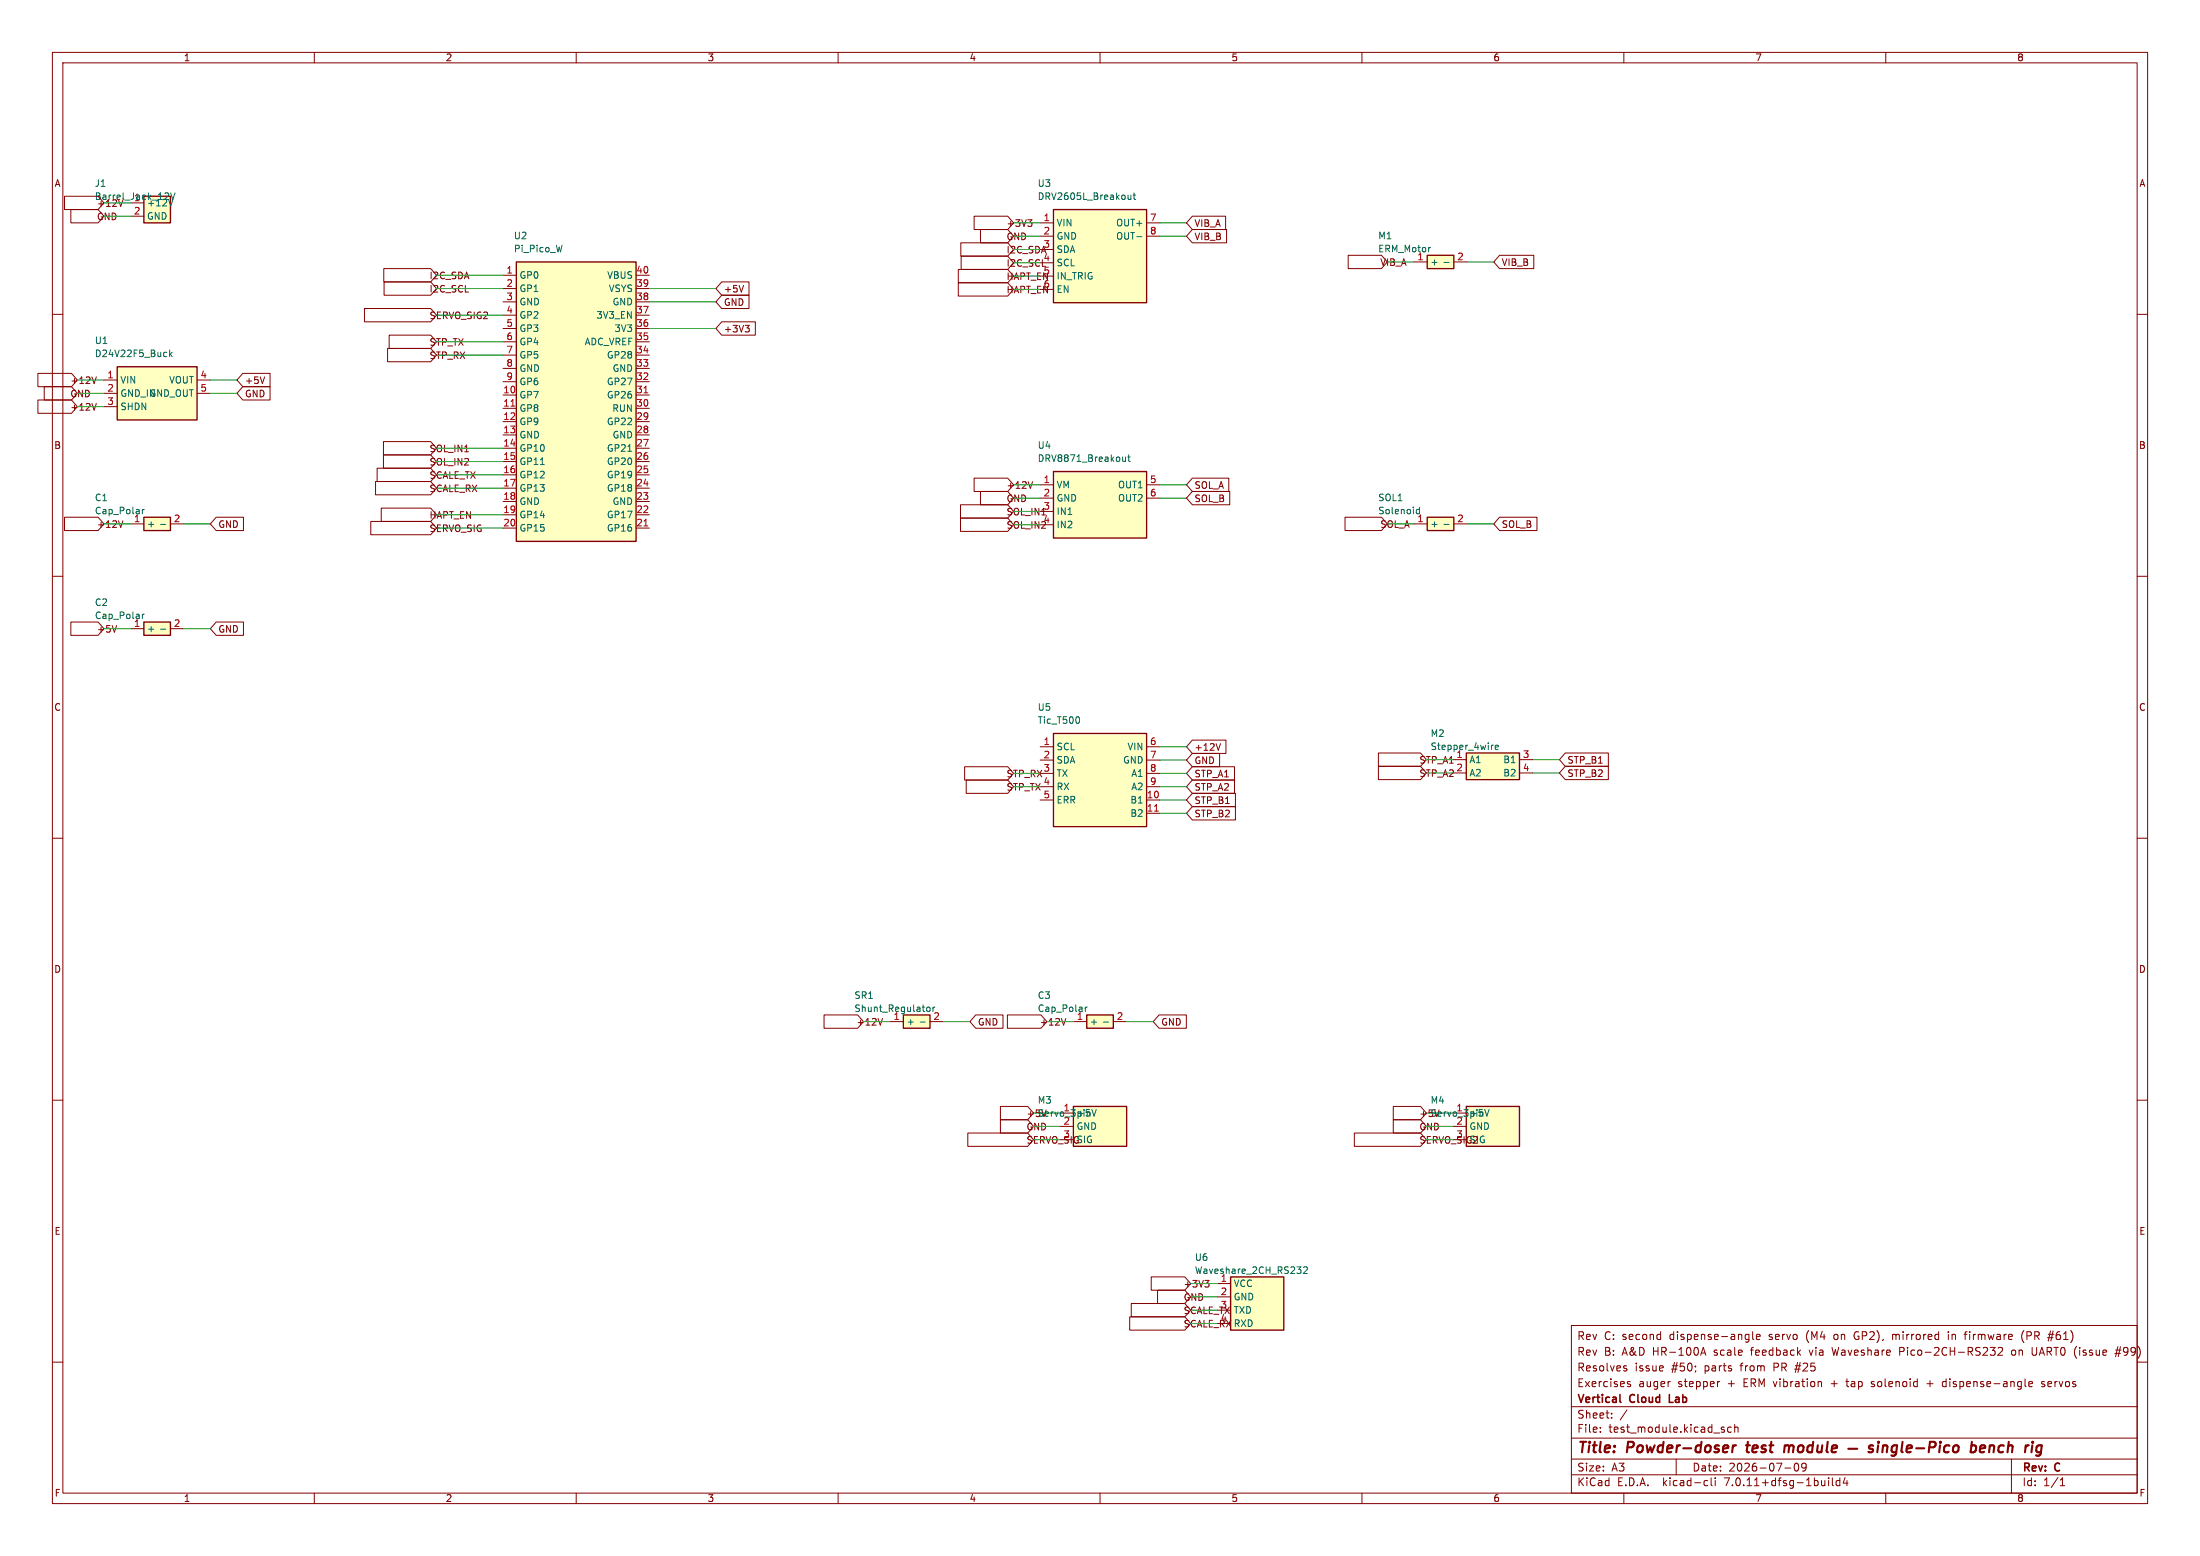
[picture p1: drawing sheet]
<svg xmlns="http://www.w3.org/2000/svg" width="420mm" height="297mm" viewBox="0 0 420 297" stroke-linecap="round" stroke-linejoin="round" font-family="sans-serif">
<g fill="none" stroke="#840000" stroke-width=".19">
<path d="M10 10h400v277h-400zM12 12h396v273h-396zM60 10v2M110 10v2M160 10v2M210 10v2M260 10v2M310 10v2M360 10v2M12.3 37.5h6.4l1.1 1.2-1.1 1.3h-6.4zM13.5 40h5.2l1.1 1.3-1.1 1.2h-5.2zM23.5 38.1l-.5 1.3"/>
<path d="M10 60h2M24.9 41.3h2.6M69.6 58.9h12.6l1.1 1.3-1.1 1.2h-12.6zM73.3 51.3h8.9l1.1 1.2-1.1 1.3h-8.9zM73.3 53.8h8.9l1.1 1.3-1.1 1.3h-8.9zM96 52.5h2.6M96 55.1h2.6M96 57.6h2.6M121.4 52.5h2.6M121.4 55.1h2.6M121.4 57.6h2.6M137.8 56.3h5.2v2.6h-5.2l-1.1-1.3z"/>
<path d="M137.8 53.8h5.2v2.6h-5.2l-1.1-1.3zM141.9 54.5l-.4 1.3M182.9 54h9.5l1.1 1.2-1.1 1.3h-9.5zM182.9 51.4h9.5l1.1 1.3-1.1 1.3h-9.5zM183.4 46.3h9l1.1 1.3-1.1 1.3h-9zM183.5 48.9h8.9l1.1 1.3-1.1 1.2h-8.9zM186 41.3h6.4l1.1 1.2-1.1 1.3h-6.4zM187.2 43.8h5.2l1.1 1.3-1.1 1.3h-5.2zM196.2 41.9h.8l-.4 .5M196.8 42.4l.2 .3v.3l-.2 .2M198.6 42.5h2.5M198.6 45.1h2.5"/>
<path d="M198.6 47.6h2.5M198.6 50.2h2.5M198.6 52.7h2.5M198.6 55.2h2.5M218.9 42.5h2.5M218.9 45.1h2.5M227.6 43.8h6.6v2.6h-6.6l-1.1-1.3zM227.6 41.3h6.4v2.5h-6.4l-1.1-1.3zM257.4 48.7h6.3l1.1 1.3-1.1 1.3h-6.3zM269.9 50h2.6M277.5 50h2.6M286.3 48.7h6.5v2.6h-6.5l-1.1-1.3z"/>
<path d="M408 60h2M7.2 76.3h6.4l1.2 1.3-1.2 1.3h-6.4zM7.2 71.3h6.4l1.2 1.2-1.2 1.3h-6.4zM8.4 73.8h5.2l1.2 1.3-1.2 1.3h-5.2zM18.4 77l-.4 1.3M18.4 71.9l-.4 1.3M19.8 72.5h2.6M19.8 75.1h2.6M19.8 77.6h2.6M37.6 72.5h2.6M37.6 75.1h2.6M46.4 73.8h5.2v2.6h-5.2l-1.2-1.3z"/>
<path d="M46.4 71.3h5.2v2.5h-5.2l-1.2-1.3zM50.5 71.9l-.4 1.3M74 66.5h8.2l1.1 1.3-1.1 1.3h-8.2zM74.3 64h7.9l1.1 1.2-1.1 1.3h-7.9zM96 75.4h2.6M96 77.9h2.6M96 72.9h2.6M96 70.3h2.6M96 67.8h2.6M96 65.2h2.6M96 62.7h2.6M96 60.2h2.6"/>
<path d="M121.4 75.4h2.6M121.4 77.9h2.6M121.4 72.9h2.6M121.4 70.3h2.6M121.4 67.8h2.6M121.4 65.2h2.6M121.4 62.7h2.6M121.4 60.2h2.6M137.8 61.4h6.4v2.6h-6.4l-1.1-1.3zM142.3 62.1h.7l-.4 .5M142.8 62.6l.2 .2v.3l-.2 .3M12.3 98.7h6.4l1.1 1.3-1.1 1.3h-6.4z"/>
<path d="M23.5 99.4l-.5 1.3M41.3 98.7h5.2v2.6h-5.2l-1.1-1.3zM70.8 99.5h11.4l1.1 1.3-1.1 1.3h-11.4zM71.7 91.9h10.5l1.1 1.3-1.1 1.3h-10.5zM72 89.4h10.2l1.1 1.2-1.1 1.3h-10.2zM72.8 97h9.4l1.1 1.3-1.1 1.2h-9.4zM73.2 86.8h9l1.1 1.3-1.1 1.3h-9zM73.2 84.3h9l1.1 1.3-1.1 1.2h-9zM96 80.5h2.6M96 83h2.6M96 85.6h2.6M96 88.1h2.6"/>
<path d="M96 90.6h2.6M96 93.2h2.6M96 95.7h2.6M96 98.3h2.6M121.4 80.5h2.6M121.4 83h2.6M121.4 85.6h2.6M121.4 88.1h2.6M121.4 90.6h2.6M121.4 93.2h2.6M121.4 95.7h2.6M121.4 98.3h2.6"/>
<path d="M183.4 98.9h9l1.1 1.3-1.1 1.2h-9zM183.4 96.3h9l1.1 1.3-1.1 1.3h-9zM186 91.3h6.4l1.1 1.2-1.1 1.3h-6.4zM187.2 93.8h5.2l1.1 1.3-1.1 1.3h-5.2zM197.1 91.9l-.4 1.3M198.6 92.5h2.5M198.6 95.1h2.5M198.6 97.6h2.5M218.9 92.5h2.5M218.9 95.1h2.5M227.6 93.8h7.2v2.6h-7.2l-1.1-1.3zM227.6 91.3h7v2.5h-7l-1.1-1.3z"/>
<path d="M256.8 98.7h6.9l1.1 1.3-1.1 1.3h-6.9zM286.3 98.7h7.1v2.6h-7.1l-1.1-1.3zM10 110h2M13.5 118.7h5.2l1.1 1.3-1.1 1.3h-5.2zM22.3 119.4l-.5 1.3M24.9 100h2.6M32.5 100h2.6M41.3 118.7h5.2v2.6h-5.2l-1.1-1.3zM96 100.8h2.6M121.4 100.8h2.6M198.6 100.2h2.5M269.9 100h2.6"/>
<path d="M277.5 100h2.6M408 110h2M24.9 120h2.6M32.5 120h2.6M10 160h2M184.2 146.3h8.2l1.1 1.3-1.1 1.3h-8.2zM184.5 148.9h7.9l1.1 1.3-1.1 1.2h-7.9zM198.6 142.5h2.5M198.6 152.7h2.5M198.6 145.1h2.5M198.6 147.6h2.5M198.6 150.2h2.5"/>
<path d="M218.9 142.5h2.5M218.9 152.7h2.5M218.9 155.2h2.5M218.9 145.1h2.5M218.9 147.6h2.5M218.9 150.2h2.5M227.6 143.8h5.2v2.6h-5.2l-1.1-1.3zM227.6 154h8.2v2.5h-8.2l-1.1-1.3zM227.6 151.4h8.2v2.6h-8.2l-1.1-1.3zM227.6 148.9h8.1v2.5h-8.1l-1.1-1.2zM227.6 146.3h8.1v2.6h-8.1l-1.1-1.3zM227.6 141.3h6.4v2.5h-6.4l-1.1-1.3z"/>
<path d="M233 141.9l-.4 1.3M263.1 146.3h8.1l1.1 1.2-1.1 1.3h-8.1zM263.1 143.7h8.1l1.1 1.3-1.1 1.3h-8.1zM277.4 145h2.5M277.4 147.5h2.5M290.1 145h2.5M290.1 147.5h2.5M298.8 146.3h8.2v2.5h-8.2l-1.1-1.3zM298.8 143.7h8.2v2.6h-8.2l-1.1-1.3zM408 160h2M157.3 193.7h6.4l1.1 1.3-1.1 1.3h-6.4zM168.5 194.4l-.5 1.3"/>
<path d="M169.9 195h2.6M177.5 195h2.6M186.3 193.7h5.2v2.6h-5.2l-1.1-1.3zM192.3 193.7h6.4l1.1 1.3-1.1 1.3h-6.4zM203.5 194.4l-.5 1.3M204.9 195h2.6M212.5 195h2.6M221.3 193.7h5.2v2.6h-5.2l-1.1-1.3zM10 210h2M184.8 216.3h11.4l1.1 1.2-1.1 1.3h-11.4zM191 211.2h5.2l1.1 1.3-1.1 1.2h-5.2zM191 213.7h5.2l1.1 1.3-1.1 1.3h-5.2z"/>
<path d="M202.4 215h2.5M258.5 216.3h12.7l1.1 1.2-1.1 1.3h-12.7zM266 213.7h5.2l1.1 1.3-1.1 1.3h-5.2zM266 211.2h5.2l1.1 1.3-1.1 1.2h-5.2zM277.4 215h2.5M408 210h2M10 260h2M215.7 251.3h10.5l1.1 1.3-1.1 1.3h-10.5zM216 248.8h10.2l1.1 1.3-1.1 1.3h-10.2zM219.8 243.7h6.4l1.1 1.3-1.1 1.3h-6.4zM221 246.3h5.2l1.1 1.2-1.1 1.3h-5.2zM230 244.4h.8l-.4 .5"/>
<path d="M230.6 244.9l.2 .2v.3l-.2 .3M232.4 245h2.5M232.4 247.5h2.5M300 253h108v32h-108zM324.7 258.7l.5-1.5 .5 1.5M324.8 258.3h.7M333.4 254.7l.5 .1M333.9 254.7v1.2l-.3 .3M333.9 255.6l-.5 .1M334.6 254.2v1.3l.2 .2M335.3 255.2l.7-.2-.1-.2-.4-.1-.2 .2 .1 .7h.5M349.7 257.2l.4 1.5"/>
<path d="M354.1 254.4l-.2 .4 .2 .7M361.3 254.7v1M361.5 254.7l-.2 .1M362.7 258h.5M363.2 257.2h-.5v1.5M371.9 254.2v.1M371.9 254.7v1M374.9 254.7h.6M375.5 254.2l-.3 .2v1.3M379.9 257.2h1l-.5 .6 .4 .1v.6l-.2 .2-.6-.1M381.4 257.3l.6-.1 .2 .1 .1 .3-.9 1.1h.9M384.5 257.7l-.3 .1-.2 .2 .1 .5 .4 .2"/>
<path d="M386.4 254a1.72 1.72 0 0 0 0 2.3M387.9 258.4l.3 .3h.3M390.9 255.3h1M391 254.7h1.1M391.9 254l-.4 2M403.7 258.3h1.1M403.9 257.7h1M404.3 257l-.4 2M404.8 257l-.4 2M300 278.5h108M300 274.5h108M300 268.5h108"/>
<path d="M305.5 273.2v.2M305.5 272.5v.1M307.7 270.5v.2M307.7 269.8v.1M310.2 261.2l.3 .1 .1 .2-.2 .2h-.3M310.2 260.7l.3 .1M310.6 269.1l-1.3 1.9M310.7 264l.6 .4-.2 .3-.4-.1M311.2 263.8l-.3-.1-.2 .2M318.7 263.7h.2M320 278.5v3M328.3 263.7l-.3 .1"/>
<path d="M328.8 272.9l.4 .1v.2l-.2 .2h-.3M328.8 272.4l.4 .1M330.5 272.5l-.4-.1-.3 .3 .1 .6h.6M331.2 272.5l.2-.1 .3 .1 .1 .9M331.2 271.9v1.5M342.7 279.4l.2-.1a.8 .8 0 0 1 .5 .7 .8 .8 0 0 1-.5 .8 1 1 0 0 1-.2-1.4zM344.8 279.9l-.3 .3h-.3l-.3-.3 .2-.5 .4-.1 .2 .1a.99 .99 0 0 1-.3 1.4h-.3M347.3 263.7l.4 .1v.1v.8M352.4 263.7h.5M357.2 264.6l.5 .1M357.4 263.7l-.2 .2 .2 .3M367.9 264.1h1.1"/>
<path d="M371.4 263.7h-.3l-.3 .3 .1 .5 .5 .2M384 278.5v6.5M386.7 264.6l.1 .1M387.3 264.2l.7-.2-.1-.2-.4-.1-.2 .2 .1 .7h.5M390.3 263.8l-.4-.1-.2 .2 .1 .2 .5 .2v.3h-.6M60 285v2M110 285v2M160 285v2M210 285v2M260 285v2M300 281.5h108M310 285v2"/>
<path d="M325.6 282.6l.4 .1M326 283.5l-.4 .1M326.7 282.1v1.3l.2 .2M327.4 282.1v.1M327.4 282.6v1M340.7 280.2h1.2M349.1 282.1v.1M349.1 282.6v1M349.8 282.1v1.3l.2 .2M351.2 282.7l-.4-.1-.3 .3 .2 .6h.5M351.2 282.1v1.5M352.2 282l-.3 1.1h.9"/>
<path d="M352.6 282.6v1M360 285v2M393.3 283.6h.9M393.3 282.5l.4-.4v1.5"/>
</g>
<g fill="none" stroke="#840000" stroke-width=".4">
<path d="M330.8 275.9l-.1 1.3M331.4 275.9l-.4 .1-.2 .3M333.3 275.9h.8M333.7 275.2l-.2 1.7 .2 .3M340.7 275.9l-.1 1.3M341.5 276a.57 .57 0 0 0-.8 .1M341.6 276.2l-.2 1M352.8 276.5h1.8M357.6 276a.49 .49 0 0 0-.8 .3l.1 .1 .4 .1 .3 .3-.4 .4-.5-.1M358.5 275.9l-.1 1.3M358.6 275.2v.2M359.5 276.1a.49 .49 0 0 1 .8 .1l-.1 1"/>
<path d="M359.5 275.9l-.2 1.3M362.2 276a.66 .66 0 0 0-1 .3l-.1 .5 .2 .3h.7M362.2 275.9l-.2 1.6a.6 .6 0 0 1-.9 .3M363.2 275.2l-.2 1.7 .2 .3M364 276.5l1-.2-.1-.3h-.7l-.3 .9 .3 .3 .6-.1M365.8 276.4h1.5M368.3 276.3h.8a.55 .55 0 0 0 .4-.5 .55 .55 0 0 0-.3-.6h-.8l-.2 2M370.4 275.9l-.2 1.3M370.4 275.2v.2M372.2 276a.66 .66 0 0 0-1 .3l-.1 .5 .2 .3h.7M373 276.1a.52 .52 0 0 1 .5-.2 .52 .52 0 0 1 .4 .4v.5a.55 .55 0 0 1-.6 .4 .55 .55 0 0 1-.5-.4zM376.3 276h.8l.2 .3-.1 .5a.66 .66 0 0 1-1 .3"/>
<path d="M376.4 275.2l-.2 2M378 276.5l1-.2-.1-.3h-.7l-.3 .9 .3 .3 .6-.1M389.2 275.9l.6 .1M389.6 277.1l-.2 .1M389.8 275.9l-.3 1.8"/>
</g>
<path d="M309.3 266.2v1.3l.2 .2M318.7 266.2v1.5h.7" fill="none" stroke="#840000" stroke-width=".3"/>
<g fill="#ffffc2" stroke="#ffffc2" stroke-width=".19">
<path d="M272.5 98.7h5v2.6h-5z"/>
<path d="M27.5 118.7h5v2.6h-5z"/>
<path d="M201.1 140h17.8v17.8h-17.8z"/>
<path d="M201.1 90h17.8v12.7h-17.8z"/>
<path d="M207.5 193.7h5v2.6h-5z"/>
<path d="M27.5 98.7h5v2.6h-5z"/>
<path d="M272.5 48.7h5v2.6h-5z"/>
<path d="M22.4 70h15.2v10.2h-15.2z"/>
<path d="M172.5 193.7h5v2.6h-5z"/>
<path d="M204.9 211.2h10.2v7.6h-10.2z"/>
<path d="M201.1 40h17.8v17.8h-17.8z"/>
<path d="M279.9 143.7h10.2v5.1h-10.2z"/>
<path d="M279.9 211.2h10.2v7.6h-10.2z"/>
<path d="M234.9 243.7h10.2v10.2h-10.2z"/>
<path d="M27.5 37.5h5v5h-5z"/>
<path d="M98.6 50h22.8v53.3h-22.8z"/>
</g>
<g fill="none" stroke="#840000" stroke-width=".25">
<path d="M27.5 37.5h5v5h-5zM201.1 40h17.8v17.8h-17.8zM98.6 50h22.8v53.3h-22.8zM272.5 48.7h5v2.6h-5zM22.4 70h15.2v10.2h-15.2zM27.5 98.7h5v2.6h-5zM201.1 90h17.8v12.7h-17.8zM272.5 98.7h5v2.6h-5zM27.5 118.7h5v2.6h-5zM201.1 140h17.8v17.8h-17.8zM279.9 143.7h10.2v5.1h-10.2zM172.5 193.7h5v2.6h-5z"/>
<path d="M207.5 193.7h5v2.6h-5zM204.9 211.2h10.2v7.6h-10.2zM279.9 211.2h10.2v7.6h-10.2zM234.9 243.7h10.2v10.2h-10.2z"/>
</g>
<g fill="none" stroke="#006464" stroke-width=".19">
<path d="M32 36.8l.2 .3-.1 .3-.7 .7M32.6 36.8l.4 1.3M33.4 36.8l-.8 2.5M215.3 37.2l.1 .8 .3 .1 .2-.1M215.9 37.2v.9M216.3 37.2h.5M216.5 36.8v1.1l.3 .2M107.3 46.8l-.3 1.3M217 45.2h1M273 47.2h.1M275.7 50.1h.9M32.4 66.8v1.3"/>
<path d="M32.5 67.6l.4 .5M32.9 67.2l-.5 .5M27.2 97.2v.9M27.5 97.2l-.3 .3M103.2 88.7h.7M119.9 86.1h.7M214.3 87.9l.2 .2 .4-.1M214.9 87.2v.9M215.3 87.2h.5M215.5 86.8v1.1l.3 .2M270.4 97.8v.2M271 96.8v1.3"/>
<path d="M271 97.3l-.4-.1-.2 .3M27.2 117.2v.9M27.5 117.2l-.3 .3M30.7 100.1h.9M275.7 100.1h.9M30.7 120.1h.9M205.9 136.9l.2 .4-.2 .7M285.1 142.2l-.3 .1M285.4 142.7l.7-.2-.1-.2-.4-.1-.2 .2 .1 .6h.5M175.7 195.1h.9M176.9 192.5l.2-.3 .3 .1 .2 .2-.2 .5-.3 .1-.2-.3M178.1 192.2v.9"/>
<path d="M178.5 192.2l-.4 .3M207.2 192.2v.9M207.5 192.2l-.3 .3M210.7 195.1h.9M209.3 211.8l-.4 1.2M284.3 211.8l-.4 1.2M248.9 241.9l.4-.1 .3 .4-.8 .9h.8"/>
</g>
<path d="M97.5 77.5h.8M122.9 75h.8M122.9 100.4h.8M220.4 154.8h.7" fill="none" stroke="#a90000" stroke-width=".19"/>
<g fill="none" stroke="#009600" stroke-width=".19">
<path d="M19.8 38.7h5.1M19.8 41.3h5.1M83.3 55.1h12.7M83.3 52.5h12.7M124 57.6h12.7M124 55.1h12.7M193.5 45.1h5.1M193.5 47.6h5.1M193.5 42.5h5.1M193.5 52.7h5.1M193.5 55.2h5.1M193.5 50.2h5.1"/>
<path d="M221.4 45.1h5.1M221.4 42.5h5.1M264.8 50h5.1M280.1 50h5.1M14.8 75.1h5M14.8 77.6h5M14.8 72.5h5M40.2 75.1h5M40.2 72.5h5M83.3 60.2h12.7M83.3 65.2h12.7M83.3 67.8h12.7"/>
<path d="M124 62.7h12.7M83.3 98.3h12.7M83.3 85.6h12.7M83.3 88.1h12.7M83.3 90.6h12.7M83.3 93.2h12.7M193.5 95.1h5.1M193.5 92.5h5.1M193.5 97.6h5.1M221.4 95.1h5.1M221.4 92.5h5.1M19.8 100h5.1"/>
<path d="M35.1 100h5.1M83.3 100.8h12.7M193.5 100.2h5.1M264.8 100h5.1M280.1 100h5.1M19.8 120h5.1M35.1 120h5.1M193.5 150.2h5.1M193.5 147.6h5.1M221.4 150.2h5.1M221.4 155.2h5.1M221.4 152.7h5.1"/>
<path d="M221.4 147.6h5.1M221.4 145.1h5.1M221.4 142.5h5.1M272.3 147.5h5.1M272.3 145h5.1M292.6 147.5h5.1M292.6 145h5.1M164.8 195h5.1M180.1 195h5.1M199.8 195h5.1M215.1 195h5.1M197.3 217.5h5.1"/>
<path d="M197.3 212.5h5.1M197.3 215h5.1M272.3 217.5h5.1M272.3 212.5h5.1M272.3 215h5.1M227.3 247.5h5.1M227.3 252.6h5.1M227.3 245h5.1M227.3 250.1h5.1"/>
</g>
<g font-size="2.8" fill="#840000">
<text x="301" y="277.9">Title:</text>
<text x="310.6" y="277.9">Powder-doser</text>
<text x="334.3" y="277.9">test</text>
<text x="342.2" y="277.9">module</text>
<text x="380.3" y="277.9">bench</text>
</g>
<g font-size="2.1" fill="#840000">
<text x="301" y="256">Rev</text>
<text x="306.2" y="256">C: second</text>
<text x="318.9" y="256">dispense-angle</text>
<text x="338" y="256">servo</text>
<text x="345.2" y="256">(M4</text>
<text x="350.6" y="256">on</text>
<text x="354.7" y="256">GP2),</text>
<text x="362.1" y="256">mirrored</text>
<text x="372.9" y="256">in</text>
<text x="376.3" y="256">firmware</text>
<text x="387.2" y="256">(PR</text>
<text x="392.5" y="256">#61)</text>
<text x="301" y="262">Resolves</text>
<text x="301" y="259">Rev</text>
<text x="306.2" y="259">B:</text>
<text x="309.7" y="259">A&amp;D</text>
<text x="312.1" y="262">issue</text>
<text x="315.7" y="259">HR-100A</text>
<text x="319.2" y="262">#50;</text>
<text x="325.5" y="262">parts</text>
<text x="327.5" y="259">scale</text>
<text x="332.5" y="262">from</text>
<text x="334.7" y="259">feedback</text>
<text x="339" y="262">PR #25</text>
<text x="346" y="259">via</text>
<text x="350.5" y="259">Waveshare</text>
<text x="363.5" y="259">Pico-2CH-RS232</text>
<text x="385" y="259">on</text>
<text x="389.1" y="259">UART0 (issue</text>
<text x="405.4" y="259">#99)</text>
<text x="301" y="268.2">Vertical</text>
<text x="301" y="265">Exercises</text>
<text x="311.2" y="268.2">Cloud</text>
<text x="312.8" y="265">auger</text>
<text x="319.3" y="268.2">Lab</text>
<text x="320.4" y="265">stepper</text>
<text x="330" y="265">+</text>
<text x="333.1" y="265">ERM vibration</text>
<text x="350.1" y="265">+</text>
<text x="353.2" y="265">tap</text>
<text x="358.1" y="265">solenoid</text>
<text x="368.8" y="265">+</text>
<text x="372" y="265">dispense-angle</text>
<text x="391.1" y="265">servos</text>
<text x="301" y="273.7">File:</text>
<text x="301" y="271">Sheet:</text>
<text x="307.1" y="273.7">test_module.kicad_sch</text>
<text x="301" y="281.1">Size:</text>
<text x="307.6" y="281.1">A3</text>
<text x="323" y="281.1">Date:</text>
<text x="330" y="281.1">2026-07-09</text>
<text x="386" y="281.3">Rev:</text>
<text x="392.4" y="281.3">C</text>
<text x="301" y="283.9">KiCad</text>
<text x="308.7" y="283.9">E.D.A.</text>
<text x="317.6" y="283.9">kicad-cli</text>
<text x="329.5" y="283.9">7.0.11+dfsg-1build4</text>
<text x="386" y="283.9">Id:</text>
<text x="390.1" y="283.9">1/1</text>
</g>
<g font-size="1.8" fill="#840000">
<text x="35" y="11.9">1</text>
<text x="85" y="11.9">2</text>
<text x="135" y="11.9">3</text>
<text x="185" y="11.9">4</text>
<text x="235" y="11.9">5</text>
<text x="285" y="11.9">6</text>
<text x="335" y="11.9">7</text>
<text x="385" y="11.9">8</text>
<text x="10.3" y="35.9">A</text>
<text x="408.3" y="35.9">A</text>
<text x="18.4" y="39.7">+12V</text>
<text x="18.4" y="42.2">GND</text>
<text x="192.1" y="46">GND</text>
<text x="192.1" y="43.5">+3V3</text>
<text x="199.1" y="47.4">3</text>
<text x="227.9" y="46">VIB_B</text>
<text x="227.9" y="43.5">VIB_A</text>
<text x="81.9" y="53.5">I2C_SDA</text>
<text x="192.1" y="53.7">HAPT_EN</text>
<text x="192.1" y="51.1">I2C_SCL</text>
<text x="192.1" y="48.6">I2C_SDA</text>
<text x="199.1" y="52.4">5</text>
<text x="263.4" y="51">VIB_A</text>
<text x="286.6" y="51">VIB_B</text>
<text x="81.9" y="56">I2C_SCL</text>
<text x="138.1" y="58.6">GND</text>
<text x="138.1" y="56">+5V</text>
<text x="192.1" y="56.2">HAPT_EN</text>
<text x="81.9" y="61.1">SERVO_SIG2</text>
<text x="138.1" y="63.7">+3V3</text>
<text x="81.9" y="68.7">STP_RX</text>
<text x="81.9" y="66.2">STP_TX</text>
<text x="13.3" y="73.5">+12V</text>
<text x="13.3" y="76">GND</text>
<text x="46.7" y="76">GND</text>
<text x="46.7" y="73.5">+5V</text>
<text x="13.3" y="78.6">+12V</text>
<text x="10.3" y="85.9">B</text>
<text x="81.9" y="89.1">SOL_IN2</text>
<text x="81.9" y="86.5">SOL_IN1</text>
<text x="408.2" y="85.9">B</text>
<text x="81.9" y="94.1">SCALE_RX</text>
<text x="81.9" y="91.6">SCALE_TX</text>
<text x="192.1" y="93.5">+12V</text>
<text x="227.9" y="93.5">SOL_A</text>
<text x="18.4" y="101">+12V</text>
<text x="41.6" y="101">GND</text>
<text x="81.9" y="99.2">HAPT_EN</text>
<text x="81.9" y="101.8">SERVO_SIG</text>
<text x="192.1" y="101.1">SOL_IN2</text>
<text x="192.1" y="98.6">SOL_IN1</text>
<text x="192.1" y="96">GND</text>
<text x="199.1" y="97.4">3</text>
<text x="199.1" y="99.9">4</text>
<text x="227.9" y="96">SOL_B</text>
<text x="263.4" y="101">SOL_A</text>
<text x="286.6" y="101">SOL_B</text>
<text x="18.4" y="121">+5V</text>
<text x="41.6" y="121">GND</text>
<text x="10.3" y="135.9">C</text>
<text x="408.2" y="135.9">C</text>
<text x="227.9" y="143.5">+12V</text>
<text x="192.1" y="148.6">STP_RX</text>
<text x="227.9" y="146">GND</text>
<text x="227.9" y="148.6">STP_A1</text>
<text x="270.9" y="148.5">STP_A2</text>
<text x="270.9" y="146">STP_A1</text>
<text x="277.9" y="147.3">2</text>
<text x="299.1" y="148.5">STP_B2</text>
<text x="299.1" y="146">STP_B1</text>
<text x="192.1" y="151.1">STP_TX</text>
<text x="227.9" y="153.7">STP_B1</text>
<text x="227.9" y="151.1">STP_A2</text>
<text x="227.9" y="156.2">STP_B2</text>
<text x="10.3" y="185.9">D</text>
<text x="408.2" y="185.9">D</text>
<text x="163.4" y="196">+12V</text>
<text x="186.6" y="196">GND</text>
<text x="198.4" y="196">+12V</text>
<text x="221.6" y="196">GND</text>
<text x="195.9" y="213.4">+5V</text>
<text x="195.9" y="216">GND</text>
<text x="198" y="213.4">Servo_3pin</text>
<text x="270.9" y="216">GND</text>
<text x="270.9" y="213.4">+5V</text>
<text x="273" y="213.4">Servo_3pin</text>
<text x="195.9" y="218.5">SERVO_SIGSIG</text>
<text x="202.9" y="217.3">3</text>
<text x="270.9" y="218.5">SERVO_SIG2</text>
<text x="277.9" y="217.3">3</text>
<text x="280.4" y="218.4">SIG</text>
<text x="10.3" y="235.9">E</text>
<text x="408.3" y="235.9">E</text>
<text x="225.9" y="246">+3V3</text>
<text x="225.9" y="251">SCALE_TX</text>
<text x="225.9" y="248.5">GND</text>
<text x="232.9" y="249.8">3</text>
<text x="225.9" y="253.6">SCALE_RX</text>
<text x="232.9" y="252.4">4</text>
<text x="10.3" y="285.9">F</text>
<text x="35" y="286.9">1</text>
<text x="85" y="286.9">2</text>
<text x="135" y="286.9">3</text>
<text x="185" y="286.9">4</text>
<text x="235" y="286.9">5</text>
<text x="285" y="286.9">6</text>
<text x="335" y="286.9">7</text>
<text x="385" y="286.9">8</text>
<text x="408.3" y="285.9">F</text>
</g>
<g font-size="1.8" fill="#006464">
<text x="18" y="35.9">J1</text>
<text x="198" y="35.9">U3</text>
<text x="18" y="38.4">Barrel_Jack_12V</text>
<text x="25.5" y="38.5">1</text>
<text x="28" y="39.6">+12V</text>
<text x="198" y="38.4">DRV2605L_Breakout</text>
<text x="28" y="42.1">GND</text>
<text x="98" y="45.9">U2</text>
<text x="201.6" y="43.4">VIN</text>
<text x="201.6" y="45.9">GND</text>
<text x="213" y="43.4">OUT+</text>
<text x="213" y="45.9">OUT-</text>
<text x="263" y="45.9">M1</text>
<text x="98" y="48.4">Pi_Pico_W</text>
<text x="99.1" y="53.4">GP0</text>
<text x="115.8" y="53.4">VBUS</text>
<text x="201.6" y="48.5">SDA</text>
<text x="201.6" y="51">SCL</text>
<text x="201.6" y="53.6">IN_TRIG</text>
<text x="263" y="48.4">ERM_Motor</text>
<text x="270.5" y="49.7">1</text>
<text x="273" y="50.9">+</text>
<text x="99.1" y="55.9">GP1</text>
<text x="99.1" y="58.5">GND</text>
<text x="116.1" y="55.9">VSYS</text>
<text x="116.8" y="58.5">GND</text>
<text x="201.6" y="56.1">EN</text>
<text x="18" y="65.9">U1</text>
<text x="99.1" y="61">GP2</text>
<text x="99.1" y="63.6">GP3</text>
<text x="113.8" y="61">3V3_EN</text>
<text x="117.2" y="63.6">3V3</text>
<text x="18" y="68.4">D24V22F5_Buck</text>
<text x="99.1" y="66.1">GP4</text>
<text x="99.1" y="68.6">GP5</text>
<text x="99.1" y="71.2">GND</text>
<text x="111.5" y="66.1">ADC_VREF</text>
<text x="115.8" y="68.6">GP28</text>
<text x="116.8" y="71.2">GND</text>
<text x="22.9" y="73.4">VIN</text>
<text x="22.9" y="75.9">GND_IN</text>
<text x="28.4" y="75.9">GND_OUT</text>
<text x="32.2" y="73.4">VOUT</text>
<text x="99.1" y="76.3">GP7</text>
<text x="99.1" y="73.7">GP6</text>
<text x="115.8" y="76.3">GP26</text>
<text x="115.8" y="73.7">GP27</text>
<text x="22.9" y="78.5">SHDN</text>
<text x="99.1" y="78.8">GP8</text>
<text x="99.1" y="81.3">GP9</text>
<text x="99.1" y="83.9">GND</text>
<text x="115.8" y="81.3">GP22</text>
<text x="116.8" y="78.8">RUN</text>
<text x="116.8" y="83.9">GND</text>
<text x="99.1" y="86.4">GP10</text>
<text x="99.1" y="89">GP11</text>
<text x="115.8" y="89">GP20</text>
<text x="115.8" y="86.4">GP21</text>
<text x="198" y="85.9">U4</text>
<text x="198" y="88.4">DRV8871_Breakout</text>
<text x="18" y="95.9">C1</text>
<text x="99.1" y="91.5">GP12</text>
<text x="99.1" y="94">GP13</text>
<text x="115.8" y="94">GP18</text>
<text x="115.8" y="91.5">GP19</text>
<text x="201.6" y="93.4">VM</text>
<text x="201.6" y="95.9">GND</text>
<text x="213.3" y="93.4">OUT1</text>
<text x="213.3" y="95.9">OUT2</text>
<text x="263" y="95.9">SOL1</text>
<text x="18" y="98.4">Cap_Polar</text>
<text x="25.5" y="99.7">1</text>
<text x="28" y="100.9">+</text>
<text x="99.1" y="96.6">GND</text>
<text x="99.1" y="99.1">GP14</text>
<text x="99.1" y="101.7">GP15</text>
<text x="115.8" y="101.7">GP16</text>
<text x="115.8" y="99.1">GP17</text>
<text x="116.8" y="96.6">GND</text>
<text x="201.6" y="98.5">IN1</text>
<text x="201.6" y="101">IN2</text>
<text x="263" y="98.4">Solenoid</text>
<text x="270.5" y="99.7">1</text>
<text x="273" y="100.9">+</text>
<text x="18" y="115.9">C2</text>
<text x="18" y="118.4">Cap_Polar</text>
<text x="25.5" y="119.7">1</text>
<text x="28" y="120.9">+</text>
<text x="198" y="135.9">U5</text>
<text x="198" y="138.4">Tic_T500</text>
<text x="201.6" y="143.4">SCL</text>
<text x="215.2" y="143.4">VIN</text>
<text x="273" y="140.9">M2</text>
<text x="273" y="143.4">Stepper_4wire</text>
<text x="201.6" y="145.9">SDA</text>
<text x="201.6" y="148.5">TX</text>
<text x="214.3" y="145.9">GND</text>
<text x="215.9" y="148.5">A1</text>
<text x="277.9" y="144.7">1</text>
<text x="280.4" y="145.9">A1</text>
<text x="280.4" y="148.4">A2</text>
<text x="286.9" y="145.9">B1</text>
<text x="286.9" y="148.4">B2</text>
<text x="201.6" y="151">RX</text>
<text x="201.6" y="153.6">ERR</text>
<text x="215.7" y="153.6">B1</text>
<text x="215.9" y="151">A2</text>
<text x="215.7" y="156.1">B2</text>
<text x="163" y="190.9">SR1</text>
<text x="198" y="190.9">C3</text>
<text x="163" y="193.4">Shunt_Regulator</text>
<text x="170.5" y="194.7">1</text>
<text x="173" y="195.9">+</text>
<text x="198" y="193.4">Cap_Polar</text>
<text x="205.5" y="194.7">1</text>
<text x="208" y="195.9">+</text>
<text x="198" y="210.9">M3</text>
<text x="202.9" y="212.2">1</text>
<text x="202.9" y="214.7">2</text>
<text x="205.4" y="213.3">+5V</text>
<text x="205.4" y="215.9">GND</text>
<text x="273" y="210.9">M4</text>
<text x="277.9" y="212.2">1</text>
<text x="277.9" y="214.7">2</text>
<text x="280.4" y="213.3">+5V</text>
<text x="280.4" y="215.9">GND</text>
<text x="228" y="243.4">Waveshare_2CH_RS232</text>
<text x="228" y="240.9">U6</text>
<text x="232.9" y="244.7">1</text>
<text x="235.4" y="245.9">VCC</text>
<text x="235.4" y="248.4">GND</text>
<text x="235.4" y="250.9">TXD</text>
<text x="235.4" y="253.5">RXD</text>
</g>
<g font-size="1.8" fill="#a90000">
<text x="25.5" y="41">2</text>
<text x="199.1" y="42.3">1</text>
<text x="199.1" y="44.8">2</text>
<text x="219.5" y="42.3">7</text>
<text x="219.5" y="44.8">8</text>
<text x="96.6" y="52.3">1</text>
<text x="121.4" y="52.3">40</text>
<text x="199.1" y="49.9">4</text>
<text x="278.1" y="49.7">2</text>
<text x="96.6" y="54.8">2</text>
<text x="96.6" y="57.4">3</text>
<text x="96.6" y="59.9">4</text>
<text x="121.4" y="59.9">37</text>
<text x="121.4" y="57.4">38</text>
<text x="121.4" y="54.8">39</text>
<text x="199.1" y="55">6</text>
<text x="96.6" y="62.4">5</text>
<text x="96.6" y="65">6</text>
<text x="121.4" y="65">35</text>
<text x="121.4" y="62.4">36</text>
<text x="96.6" y="67.5">7</text>
<text x="96.6" y="70.1">8</text>
<text x="121.4" y="70.1">33</text>
<text x="121.4" y="67.5">34</text>
<text x="20.4" y="72.3">1</text>
<text x="20.4" y="74.8">2</text>
<text x="20.4" y="77.4">3</text>
<text x="38.2" y="72.3">4</text>
<text x="38.2" y="74.8">5</text>
<text x="96" y="75.1">10</text>
<text x="96" y="77.7">11</text>
<text x="96.6" y="72.6">9</text>
<text x="121.4" y="77.7">30</text>
<text x="121.4" y="75.1">31</text>
<text x="121.4" y="72.6">32</text>
<text x="96" y="80.2">12</text>
<text x="96" y="82.8">13</text>
<text x="121.4" y="82.8">28</text>
<text x="121.4" y="80.2">29</text>
<text x="96" y="85.3">14</text>
<text x="96" y="87.8">15</text>
<text x="121.4" y="87.8">26</text>
<text x="121.4" y="85.3">27</text>
<text x="96" y="90.4">16</text>
<text x="96" y="92.9">17</text>
<text x="96" y="95.5">18</text>
<text x="121.4" y="95.5">23</text>
<text x="121.4" y="92.9">24</text>
<text x="121.4" y="90.4">25</text>
<text x="199.1" y="92.3">1</text>
<text x="199.1" y="94.8">2</text>
<text x="219.5" y="92.3">5</text>
<text x="219.5" y="94.8">6</text>
<text x="33.1" y="99.7">2</text>
<text x="96" y="98">19</text>
<text x="96" y="100.5">20</text>
<text x="121.4" y="100.5">21</text>
<text x="121.4" y="98">22</text>
<text x="278.1" y="99.7">2</text>
<text x="33.1" y="119.7">2</text>
<text x="199.1" y="142.3">1</text>
<text x="219.5" y="142.3">6</text>
<text x="199.1" y="144.8">2</text>
<text x="199.1" y="147.4">3</text>
<text x="199.1" y="149.9">4</text>
<text x="219.5" y="144.8">7</text>
<text x="219.5" y="147.4">8</text>
<text x="219.5" y="149.9">9</text>
<text x="290.6" y="144.7">3</text>
<text x="290.6" y="147.3">4</text>
<text x="199.1" y="152.4">5</text>
<text x="218.8" y="152.4">10</text>
<text x="218.8" y="155">11</text>
<text x="178.1" y="194.7">2</text>
<text x="213.1" y="194.7">2</text>
<text x="232.9" y="247.3">2</text>
</g>
</svg>
